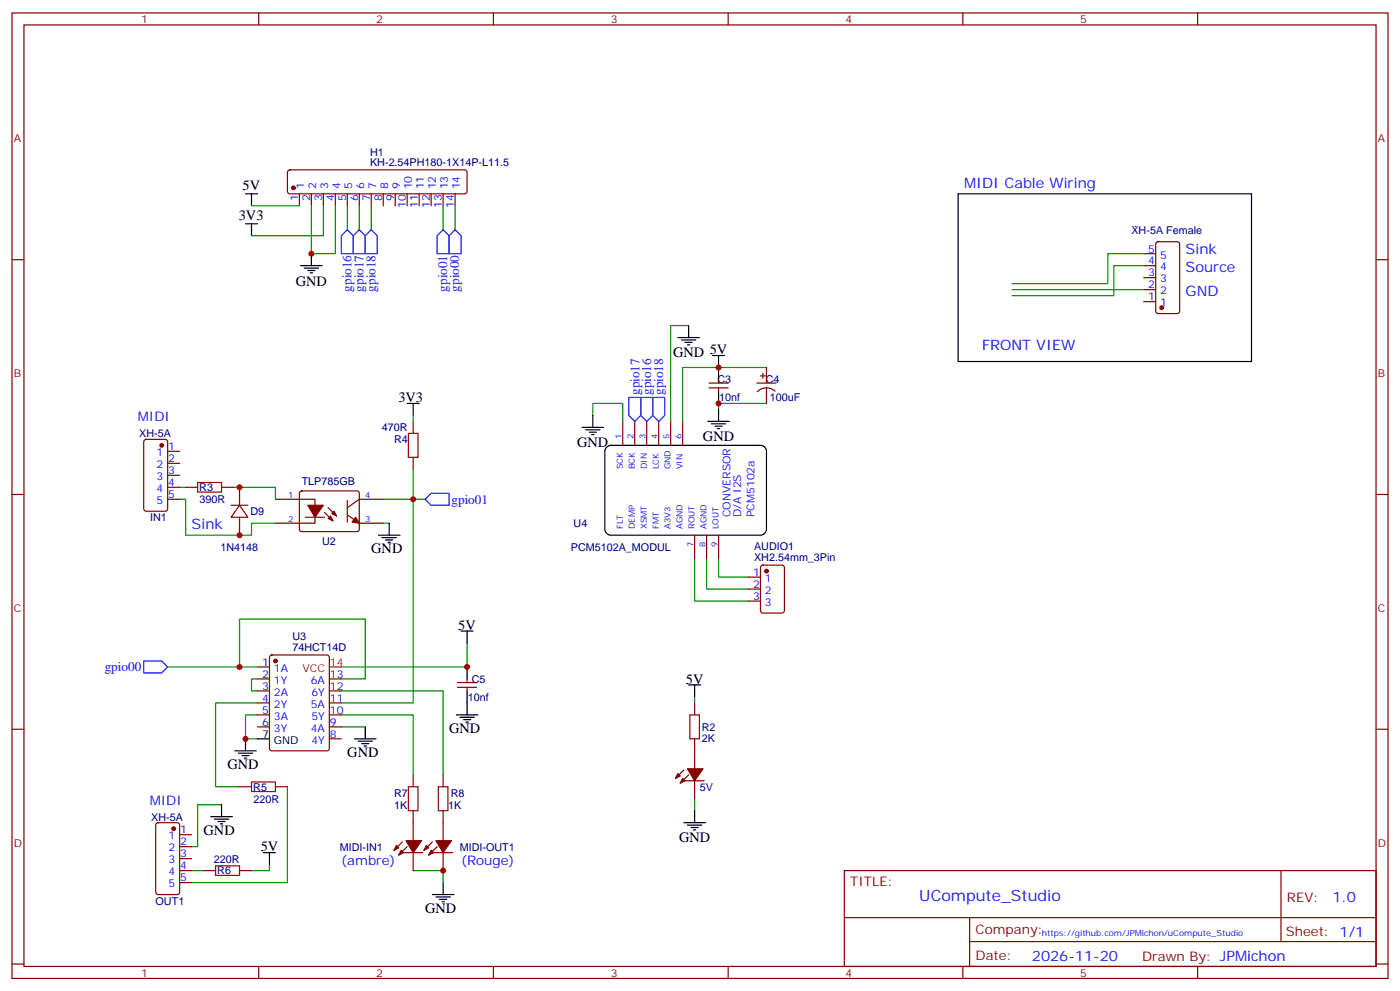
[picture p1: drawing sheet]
<svg xmlns="http://www.w3.org/2000/svg" width="412mm" height="292mm" viewBox="0 0 412 292" stroke-linecap="round" stroke-linejoin="round" font-family="sans-serif">
<g fill="none" stroke="#870000" stroke-width=".35">
<path d="M3.5 3.8h405.4v284.3h-405.4zM7.1 7.3h398.2v277.3h-398.2zM76.2 3.8v3.5M145.3 3.8v3.5M214.5 3.8v3.5M283.6 3.8v3.5M352.8 3.8v3.5M84.9 50.2l.5-.2h51.5l.5 .2 .2 .5v5.7l-.3 .5-.4 .2h-51.5l-.5-.3-.2-.4v-5.7zM88.2 57.1v3.5M91.7 57.1v3.5M95.2 57.1v3.5M98.8 57.1v3.5"/>
<path d="M102.3 57.1v3.5M105.8 57.1v3.5M109.4 57.1v3.5M112.9 57.1v3.5M116.4 57.1v3.5M119.9 57.1v3.5M123.5 57.1v3.5M127 57.1v3.5M130.5 57.1v3.5M134.1 57.1v3.5M3.5 76.5h3.6M336.9 78.2h3.5"/>
<path d="M336.9 74.7h3.5M340.7 71.4l.4-.2h5.7l.6 .4 .1 20.1-.5 .6-5.9 .1-.6-.5-.1-20zM405.3 76.5h3.6M336.9 88.8h3.5M336.9 85.3h3.5M336.9 81.8h3.5M208.8 112.8h5.7M208.8 114.2h5.7M211.7 111.8v1M211.7 114.2v1.1M223 112.8h5.6M224 110.7h1.4"/>
<path d="M224.7 110v1.4M225.8 108.2v4.6M225.8 114.2v4.6M228.3 115.2a3.8 3.8 0 0 0-5.2 .2M42.6 129.6l.4-.2h5.7l.6 .4 .1 20.1-.5 .6-5.9 .1-.6-.5-.1-20zM49.4 132.9h3.5M49.4 136.5h3.5M49.4 140h3.5M121.7 124.1v3.5M121.7 134.7v3.5M183.4 124.1v7.1M187 124.1v7.1"/>
<path d="M190.5 124.1v7.1M194 124.1v7.1M197.6 124.1v7.1M201.1 124.1v7.1M3.5 145.6h3.6M49.4 147h3.5M49.4 143.5h3.5M54.7 143.5h3.5M65.3 143.5h3.5M68.1 148.8h4.9M70.6 148.8l2.4 3.5h-4.9zM70.6 143.5v5.3"/>
<path d="M70.6 152.3v5.3M81.1 147h11.7v7.1h-11.7M88.4 144.8l.5-.2h16.5l.4 .7v10.8l-.7 .5-16.5-.1-.4-.6v-10.6zM90 152.3h5.6M95.6 150.9l2.5 2.5M96.7 149.5l2.4 2.5M102.3 151.6l3.5 2.5h7.1M102.3 147.4v6.3M112.9 147h-7.1l-3.5 2.5M204.6 157.6v7.1M208.1 157.6v7.1M211.7 157.6v7.1"/>
<path d="M405.3 145.6h3.6M220.5 170h3.5M220.5 173.5h3.5M220.5 177h3.5M224.2 166.6l.5-.2h5.7l.6 .5 .1 12.9-.5 .7-5.9 .1-.6-.5-.1-13zM75.8 196.4h3.6M75.8 200h3.6M79.6 193.1l.5-.2h16.2l.7 .4v27.1l-.4 .7h-16.5l-.7-.4v-27.1zM97 200h3.5M137.6 200v1M3.5 214.8h3.6M75.8 203.5h3.6"/>
<path d="M75.8 207h3.6M75.8 210.5h3.6M75.8 214.1h3.6M97 203.5h3.5M97 207h3.5M97 210.5h3.5M97 214.1h3.5M97 217.6h3.5M134.8 201h5.6M134.8 202.4h5.6M137.6 202.4v1.1M204.6 207v3.5"/>
<path d="M204.6 217.6v8.8M405.3 214.8h3.6M70.6 231.7h3.5M81.1 231.7h3.6M121.7 228.2v3.5M121.7 238.8v8.8M130.5 228.2v3.5M130.5 238.8v8.8M201.4 226.8l-2.4 2.4M201.8 229.9h5.6M202.8 228.2l-2.4 2.4M204.6 229.9v5.3"/>
<path d="M46.1 242.5l.5-.2h5.6l.7 .4v20l-.4 .7-5.9 .1-.7-.5v-20zM52.9 256.4h3.5M52.9 245.8h3.5M52.9 249.3h3.5M52.9 252.9h3.5M52.9 259.9h3.5M60 256.4h3.5M70.6 256.4h3.5M118.5 247.9l-2.4 2.5M118.9 251.1h5.6M119.9 249.3l-2.4 2.5M121.7 251.1v5.3"/>
<path d="M127.4 247.9l-2.5 2.5M127.7 251.1h5.6M128.8 249.3l-2.5 2.5M130.5 251.1v5.3M248.7 256.4h156.6v28.2h-156.6zM377.3 256.4v20.9M248.7 270.2h156.5M285.6 277.3h119.6M285.6 270.2v14.2M3.5 283.9h3.6M76.2 284.6v3.5M145.3 284.6v3.5"/>
<path d="M214.5 284.6v3.5M283.6 284.6v3.5M352.8 284.6v3.5M405.3 283.9h3.6"/>
</g>
<g fill="none" stroke="#008700" stroke-width=".35">
<path d="M74.1 60.6h14.1M91.7 60.6v14.1h7.1v-14.1M95.2 60.6v8.8h-21.1M102.3 60.6v7.1M105.8 60.6v7.1M109.4 60.6v7.1M130.5 60.6v7.1M134.1 60.6v7.1M336.9 78.2h-8.8v8.9h-30M336.9 74.7h-10.6v8.8h-28.2M202.8 95.9h-5.2v28.2M298.1 85.3h38.8"/>
<path d="M225.8 118.8h-14.1v1.8M225.8 108.2h-24.7v15.9M121.7 122.3v1.8M121.7 138.2v8.8h3.5M174.6 122.3v-3.5h8.8v5.3M52.9 147h1.8v10.6h19.4v-3.5h7M52.9 143.5h1.8M68.8 143.5h12.3v3.5M112.9 147h8.8v60h-21.2M112.9 154.1h1.8M204.6 164.7v12.3h15.9M208.1 164.7v8.8h12.4"/>
<path d="M211.7 164.7v5.3h8.8M49.4 196.4h26.4M70.6 196.4v-14.1h37v17.7h-7.1M75.8 200h-1.7v3.5h1.7M137.6 189.4v7h-37.1M75.8 207h-12.3v24.7h7.1M75.8 210.5h-3.5v7.1h3.5M100.5 210.5h21.2v17.7M100.5 203.5h30v24.7M100.5 214.1h7.1M204.6 205.2v1.8M65.3 237h-7.1v12.3h-1.8"/>
<path d="M84.7 231.7v28.2h-28.3M204.6 235.2v3.6M56.4 256.4h3.6M79.4 254.6v1.8h-5.3M121.7 256.4h8.8v3.5"/>
</g>
<g fill="none" stroke="#000" stroke-width=".35">
<path d="M72.3 57.1h3.5M74.1 57.1v3.5M282.2 57.1h86.5v49.4h-86.5zM72.3 65.9h3.5M74.1 65.9v3.5M88.5 78.2h6.4M89.6 79h4.2M90.7 79.7h2.1M91.7 74.7v3.5M91.4 80.4h.7M199.7 99.4h6.3M202.8 95.9v3.5"/>
<path d="M119.9 118.8h3.6M121.7 118.8v3.5M200.7 100.1h4.3M201.8 100.8h2.1M202.5 101.5h.7M209.9 104.7h3.5M211.7 104.7v7.1M211.7 115.3v3.5M171.4 125.9h6.4M172.5 126.6h4.2M173.6 127.3h2.1M174.3 128h.7"/>
<path d="M174.6 122.3v3.6M178.7 131.7l1.2-.5h44.1a1.76 1.76 0 0 1 1.8 1.7v23a1.89 1.89 0 0 1-1.8 1.7h-44.1a1.89 1.89 0 0 1-1.7-1.7v-23zM208.5 124.1h6.3M209.5 124.8h4.3M210.6 125.5h2.1M211.3 126.2h.7M211.7 120.6v3.5M111.5 157.6h6.3M112.5 158.3h4.3M113.6 159h2.1M114.3 159.7h.7M114.7 154.1v3.5"/>
<path d="M135.8 185.8h3.5M137.6 185.8v3.6M137.6 196.4v3.6M72.3 217.6v3.5M75.8 217.6h3.6M104.4 217.6h6.4M105.5 218.3h4.2M106.5 219h2.2M107.2 219.7h.7M107.6 214.1v3.5M134.4 210.5h6.4M135.5 211.2h4.2"/>
<path d="M136.5 211.9h2.1M137.2 212.7h.7M137.6 203.5v7M202.8 201.7h3.6M204.6 201.7v3.5M65.3 237v3.5M69.1 221.1h6.4M70.2 221.8h4.2M71.3 222.5h2.1M72 223.2h.7M204.6 238.8v3.5M62.1 240.5h6.3"/>
<path d="M63.1 241.2h4.3M64.2 241.9h2.1M64.9 242.6h.7M77.6 251.1h3.5M79.4 251.1v3.5M130.5 259.9v3.6M201.4 242.3h6.4M202.5 243h4.2M203.6 243.7h2.1M204.3 244.4h.7M127.4 263.5h6.3M128.4 264.2h4.2"/>
<path d="M129.5 264.9h2.1M130.2 265.6h.7"/>
</g>
<g fill="#870000" stroke="#870000" stroke-width=".35">
<path d="M125.6 249l.7 .7-1.4 .7z"/>
<path d="M127 250.4l.7 .7-1.4 .7z"/>
<path d="M128.4 247.6h4.6l-2.5 3.5z"/>
<path d="M116.8 249l.7 .7-1.4 .7z"/>
<path d="M118.2 250.4l.7 .7-1.4 .7z"/>
<path d="M119.6 247.6h4.6l-2.5 3.5z"/>
<path d="M104.8 152.3l1 1.8-2.1-.4z"/>
<path d="M96.7 152.7l.7-.7 .7 1.4z"/>
<path d="M97.7 151.3l.7-.7 .7 1.4z"/>
<path d="M90.7 148.8h4.5l-2.4 3.5z"/>
<path d="M199.7 227.8l.7 .7-1.4 .7z"/>
<path d="M201.1 229.2l.7 .7-1.4 .7z"/>
<path d="M202.5 226.4h4.6l-2.5 3.5z"/>
<circle cx="51.2" cy="244.1" r=".53"/>
<circle cx="81.1" cy="194.7" r=".53"/>
<circle cx="47.6" cy="131.2" r=".53"/>
<circle cx="86.4" cy="55.3" r=".53"/>
<circle cx="225.8" cy="168.2" r=".53"/>
<circle cx="342.2" cy="90.6" r=".53"/>
</g>
<path d="M120.3 127.6h2.8v7.1h-2.8zM58.2 142.1h7.1v2.8h-7.1zM203.2 210.5h2.8v7.1h-2.8zM74.1 230.3h7v2.8h-7zM120.3 231.7h2.8v7.1h-2.8zM129.1 231.7h2.8v7.1h-2.8zM63.5 255h7.1v2.8h-7.1z" fill="none" stroke="#a10000" stroke-width=".35"/>
<path d="M97 196.4h3.5" fill="none" stroke="#f00" stroke-width=".35"/>
<path d="M102.3 67.7l1.8 1.7v5.3h-3.6v-5.3zM104.1 69.4l1.7-1.7 1.8 1.7v5.3h-3.5zM109.4 67.7l1.7 1.7v5.3h-3.5v-5.3zM130.5 67.7l1.8 1.7v5.3h-3.5v-5.3zM134.1 67.7l1.7 1.7v5.3h-3.5v-5.3zM185.2 117.1h3.5v5.2l-1.7 1.8-1.8-1.8zM188.7 117.1h3.6v5.2l-1.8 1.8-1.8-1.8zM192.3 117.1h3.5v5.2l-1.8 1.8-1.7-1.8zM125.2 147l1.8-1.7h5.3v3.5h-5.3zM42.3 194.7h5.3l1.8 1.7-1.8 1.8h-5.3z" fill="none" stroke="#00f" stroke-width=".35"/>
<g fill="#c00">
<circle cx="130.5" cy="256.4" r=".88"/>
<circle cx="137.6" cy="196.4" r=".88"/>
<circle cx="72.3" cy="217.6" r=".88"/>
<circle cx="70.6" cy="143.5" r=".88"/>
<circle cx="70.6" cy="157.6" r=".88"/>
<circle cx="70.6" cy="196.4" r=".88"/>
<circle cx="91.7" cy="74.7" r=".88"/>
<circle cx="211.7" cy="108.2" r=".88"/>
<circle cx="211.7" cy="118.8" r=".88"/>
<circle cx="121.7" cy="147" r=".88"/>
</g>
<text font-size="4.6" fill="#00f" x="270.8" y="265.4">UCompute_Studio</text>
<g font-size="4.2">
<text x="71.4" y="56.1">5V</text>
<text x="70.3" y="64.9">3V3</text>
<text x="87.1" y="84.2">GND</text>
<text x="198.3" y="105.1">GND 5V</text>
<text x="117.4" y="118.5">3V3</text>
<text x="170" y="131.5">GND</text>
<text x="207.1" y="129.8">GND</text>
<text x="109.4" y="162.9">GND</text>
<text x="135" y="185.5">5V</text>
<text x="202" y="201.4">5V</text>
<text x="132.3" y="215.8">GND</text>
<text x="67" y="226.4">GND</text>
<text x="102.3" y="222.9">GND</text>
<text x="60" y="245.8">GND</text>
<text x="76.8" y="250.8">5V</text>
<text x="200" y="247.9">GND</text>
<text x="125.2" y="268.7">GND</text>
</g>
<g font-size="4.2" fill="#00f">
<text x="284" y="55.3">MIDI Cable Wiring</text>
<text x="349.2" y="74.7">Sink</text>
<text x="349.2" y="80">Source</text>
<text x="349.2" y="87.1">GND</text>
<text x="289.3" y="102.9">FRONT VIEW</text>
<text x="56.4" y="155.9">Sink</text>
<text x="392.5" y="265.7">1.0</text>
<text x="304" y="283">2026-11-20</text>
</g>
<g font-size="3.9" fill="#00f">
<text x="103.5" y="85.9" transform="rotate(-90 103.5 85.9)">gpio16</text>
<text x="107.1" y="85.9" transform="rotate(-90 107.1 85.9)">gpio17</text>
<text x="110.6" y="85.9" transform="rotate(-90 110.6 85.9)">gpio18</text>
<text x="131.8" y="85.9" transform="rotate(-90 131.8 85.9)">gpio01</text>
<text x="135.3" y="85.9" transform="rotate(-90 135.3 85.9)">gpio00</text>
<text x="188.3" y="116.3" transform="rotate(-90 188.3 116.3)">gpio17</text>
<text x="191.9" y="116.3" transform="rotate(-90 191.9 116.3)">gpio16</text>
<text x="195.4" y="116.3" transform="rotate(-90 195.4 116.3)">gpio18</text>
<text x="40.6" y="124.1">MIDI</text>
<text x="133" y="148.3">gpio01</text>
<text x="30.8" y="197.7">gpio00</text>
<text x="44.1" y="237">MIDI</text>
<text x="100.5" y="254.6">(ambre)</text>
<text x="135.8" y="254.6">(Rouge)</text>
</g>
<g font-size="3.9" fill="#800">
<text x="250.5" y="261">TITLE:</text>
<text x="379.1" y="265.7">REV:</text>
<text x="287.4" y="275.2">Company:</text>
<text x="378.7" y="275.8">Sheet: 1/1</text>
<text x="287.4" y="282.9">Date:</text>
<text x="336.4" y="282.9">Drawn By: JPMichon</text>
</g>
<g font-size="3.2" fill="#800">
<text x="41.6" y="6.8">1</text>
<text x="110.8" y="6.8">2</text>
<text x="179.9" y="6.8">3</text>
<text x="249.1" y="6.8">4</text>
<text x="318.2" y="6.8">5</text>
<text x="4.1" y="41.9">A</text>
<text x="405.9" y="41.9">A</text>
<text x="4.1" y="111.1">B</text>
<text x="405.9" y="111.1">B</text>
<text x="4.1" y="180.2">C</text>
<text x="405.9" y="180.2">C</text>
<text x="4.1" y="249.3">D</text>
<text x="405.9" y="249.3">D</text>
<text x="41.6" y="287.6">1</text>
<text x="110.8" y="287.6">2</text>
<text x="179.9" y="287.6">3</text>
<text x="249.1" y="287.6">4</text>
<text x="318.2" y="287.6">5</text>
</g>
<g font-size="3.2" fill="#000080">
<text x="109" y="45.8">H1</text>
<text x="109" y="49">KH-2.54PH180-1X14P-L11.5</text>
<text x="333.3" y="68.8">XH-5A Female</text>
<text x="334.1" y="67">.</text>
<text x="211.3" y="112.9">C3</text>
<text x="225.6" y="112.9">C4</text>
<text x="211.9" y="118.2">10nf</text>
<text x="226.7" y="118.2">100uF</text>
<text x="41" y="128.8">XH-5A</text>
<text x="112.5" y="127">470R</text>
<text x="116.1" y="130.5">R4</text>
<text x="88.9" y="142.9">TLP785GB</text>
<text x="58.7" y="144.6">R3</text>
<text x="58.8" y="148.2">390R</text>
<text x="44.2" y="153.5">IN1</text>
<text x="73.7" y="151.7">D9</text>
<text x="169" y="155.3">U4</text>
<text x="94.9" y="160.6">U2</text>
<text x="65" y="162.3">1N4148</text>
<text x="168.2" y="162.2">PCM5102A_MODUL</text>
<text x="222.1" y="165.2">XH2.54mm_3Pin</text>
<text x="222.1" y="162.1">AUDIO1</text>
<text x="86.1" y="191.7">74HCT14D</text>
<text x="86.1" y="188.5">U3</text>
<text x="139" y="201.1">C5</text>
<text x="137.8" y="206.4">10nf</text>
<text x="206.7" y="215.2">R2</text>
<text x="206.7" y="218.4">2K</text>
<text x="74.6" y="232.8">R5</text>
<text x="206.1" y="232.9">5V</text>
<text x="74.7" y="236.4">220R</text>
<text x="116.1" y="234.6">R7</text>
<text x="116.1" y="238.1">1K</text>
<text x="132" y="238.1">1K</text>
<text x="132.8" y="234.6">R8</text>
<text x="44.5" y="241.7">XH-5A</text>
<text x="100.1" y="250.5">MIDI-IN1</text>
<text x="135.4" y="250.5">MIDI-OUT1</text>
<text x="63" y="254">220R</text>
<text x="64" y="257.5">R6</text>
<text x="45.8" y="266.4">OUT1</text>
</g>
<g font-size="3.2" fill="#00f">
<text x="87.8" y="59.3" transform="rotate(-90 87.8 59.3)">1</text>
<text x="89.6" y="55.8" transform="rotate(-90 89.6 55.8)">1</text>
<text x="91.4" y="59.3" transform="rotate(-90 91.4 59.3)">2</text>
<text x="93.1" y="55.8" transform="rotate(-90 93.1 55.8)">2</text>
<text x="94.9" y="59.3" transform="rotate(-90 94.9 59.3)">3</text>
<text x="96.7" y="55.8" transform="rotate(-90 96.7 55.8)">3</text>
<text x="98.4" y="59.3" transform="rotate(-90 98.4 59.3)">4</text>
<text x="100.2" y="55.8" transform="rotate(-90 100.2 55.8)">4</text>
<text x="102" y="59.3" transform="rotate(-90 102 59.3)">5</text>
<text x="103.7" y="55.8" transform="rotate(-90 103.7 55.8)">5</text>
<text x="105.5" y="59.3" transform="rotate(-90 105.5 59.3)">6</text>
<text x="107.2" y="55.8" transform="rotate(-90 107.2 55.8)">6</text>
<text x="109" y="59.3" transform="rotate(-90 109 59.3)">7</text>
<text x="110.8" y="55.8" transform="rotate(-90 110.8 55.8)">7</text>
<text x="112.5" y="59.3" transform="rotate(-90 112.5 59.3)">8</text>
<text x="114.3" y="55.8" transform="rotate(-90 114.3 55.8)">8</text>
<text x="116.1" y="59.3" transform="rotate(-90 116.1 59.3)">9</text>
<text x="117.8" y="55.8" transform="rotate(-90 117.8 55.8)">9</text>
<text x="121.4" y="55.8" transform="rotate(-90 121.4 55.8)">10</text>
<text x="124.9" y="55.8" transform="rotate(-90 124.9 55.8)">11</text>
<text x="128.4" y="55.8" transform="rotate(-90 128.4 55.8)">12</text>
<text x="131.9" y="55.8" transform="rotate(-90 131.9 55.8)">13</text>
<text x="135.5" y="55.8" transform="rotate(-90 135.5 55.8)">14</text>
<text x="119.6" y="61.3" transform="rotate(-90 119.6 61.3)">10</text>
<text x="123.1" y="61.3" transform="rotate(-90 123.1 61.3)">11</text>
<text x="126.6" y="61.3" transform="rotate(-90 126.6 61.3)">12</text>
<text x="130.2" y="61.3" transform="rotate(-90 130.2 61.3)">13</text>
<text x="133.7" y="61.3" transform="rotate(-90 133.7 61.3)">14</text>
<text x="338.2" y="77.9">4</text>
<text x="338.2" y="74.4">5</text>
<text x="341.7" y="76.1">5</text>
<text x="338.2" y="81.4">3</text>
<text x="341.7" y="83.2">3</text>
<text x="341.7" y="79.7">4</text>
<text x="338.2" y="88.5">1</text>
<text x="338.2" y="84.9">2</text>
<text x="341.7" y="86.7">2</text>
<text x="341.7" y="90.2">1</text>
<text x="46.1" y="134.3">1</text>
<text x="46.1" y="137.9">2</text>
<text x="49.6" y="132.6">1</text>
<text x="49.6" y="136.1">2</text>
<text x="46.1" y="141.4">3</text>
<text x="49.6" y="139.6">3</text>
<text x="49.6" y="143.2">4</text>
<text x="46.1" y="144.9">4</text>
<text x="46.1" y="148.4">5</text>
<text x="49.6" y="146.7">5</text>
<text x="215.2" y="152.3" transform="rotate(-90 215.2 152.3)">CONVERSOR</text>
<text x="218.4" y="152.3" transform="rotate(-90 218.4 152.3)">D/A I2S</text>
<text x="222.2" y="152.3" transform="rotate(-90 222.2 152.3)">PCM5102a</text>
<text x="221.8" y="169.6">1</text>
<text x="221.8" y="173.1">2</text>
<text x="225.3" y="171.4">1</text>
<text x="221.8" y="176.7">3</text>
<text x="225.3" y="174.9">2</text>
<text x="225.3" y="178.4">3</text>
<text x="77.2" y="196.1">1</text>
<text x="80.7" y="197.8">1A</text>
<text x="77.2" y="199.6">2</text>
<text x="77.2" y="203.1">3</text>
<text x="80.7" y="201.4">1Y</text>
<text x="91.5" y="201.4">6A</text>
<text x="97.2" y="203.1">12</text>
<text x="97.2" y="199.6">13</text>
<text x="77.2" y="206.7">4</text>
<text x="80.7" y="204.9">2A</text>
<text x="80.7" y="208.4">2Y</text>
<text x="91.5" y="208.4">5A</text>
<text x="91.7" y="204.9">6Y</text>
<text x="97.2" y="206.7">11</text>
<text x="77.2" y="210.2">5</text>
<text x="77.2" y="213.7">6</text>
<text x="80.7" y="211.9">3A</text>
<text x="80.7" y="215.5">3Y</text>
<text x="91.5" y="215.5">4A</text>
<text x="91.7" y="211.9">5Y</text>
<text x="97.2" y="213.7">9</text>
<text x="97.2" y="210.2">10</text>
<text x="91.7" y="219">4Y</text>
<text x="97.2" y="217.2">8</text>
<text x="53.1" y="245.5">1</text>
<text x="49.6" y="247.2">1</text>
<text x="49.6" y="250.8">2</text>
<text x="53.1" y="249">2</text>
<text x="49.6" y="254.3">3</text>
<text x="49.6" y="257.8">4</text>
<text x="53.1" y="252.5">3</text>
<text x="53.1" y="256">4</text>
<text x="49.6" y="261.3">5</text>
<text x="53.1" y="259.6">5</text>
</g>
<g font-size="3.2" fill="#f00">
<text x="89.1" y="197.8">VCC</text>
<text x="97.2" y="196.1">14</text>
</g>
<g font-size="3.2">
<text x="77.2" y="217.2">7</text>
<text x="80.7" y="219">GND</text>
</g>
<g font-size="2.5" fill="#00f">
<text x="183.1" y="129.4" transform="rotate(-90 183.1 129.4)">1</text>
<text x="186.6" y="129.4" transform="rotate(-90 186.6 129.4)">2</text>
<text x="190.1" y="129.4" transform="rotate(-90 190.1 129.4)">3</text>
<text x="193.7" y="129.4" transform="rotate(-90 193.7 129.4)">4</text>
<text x="197.2" y="129.4" transform="rotate(-90 197.2 129.4)">5</text>
<text x="200.7" y="129.4" transform="rotate(-90 200.7 129.4)">6</text>
<text x="183.4" y="138.2" transform="rotate(-90 183.4 138.2)">SCK</text>
<text x="187" y="138.2" transform="rotate(-90 187 138.2)">BCK</text>
<text x="190.5" y="138.2" transform="rotate(-90 190.5 138.2)">DIN</text>
<text x="194" y="138.2" transform="rotate(-90 194 138.2)">LCK</text>
<text x="197.6" y="138.2" transform="rotate(-90 197.6 138.2)">GND</text>
<text x="201.1" y="138.2" transform="rotate(-90 201.1 138.2)">VIN</text>
<text x="84.9" y="146.7">1</text>
<text x="107.6" y="146.7">4</text>
<text x="84.9" y="153.7">2</text>
<text x="107.6" y="153.7">3</text>
<text x="183.4" y="155.9" transform="rotate(-90 183.4 155.9)">FLT</text>
<text x="187" y="155.9" transform="rotate(-90 187 155.9)">DEMP</text>
<text x="190.5" y="155.9" transform="rotate(-90 190.5 155.9)">XSMT</text>
<text x="194" y="155.9" transform="rotate(-90 194 155.9)">FMT</text>
<text x="197.6" y="155.9" transform="rotate(-90 197.6 155.9)">A3V3</text>
<text x="201.1" y="155.9" transform="rotate(-90 201.1 155.9)">AGND</text>
<text x="204.6" y="155.9" transform="rotate(-90 204.6 155.9)">ROUT</text>
<text x="208.1" y="155.9" transform="rotate(-90 208.1 155.9)">AGND</text>
<text x="211.7" y="155.9" transform="rotate(-90 211.7 155.9)">LOUT</text>
<text x="204.3" y="161" transform="rotate(-90 204.3 161)">7</text>
<text x="207.8" y="161" transform="rotate(-90 207.8 161)">8</text>
<text x="211.3" y="161" transform="rotate(-90 211.3 161)">9</text>
<text x="306.9" y="275.8">https://github.com/JPMichon/uCompute_Studio</text>
</g>
</svg>
